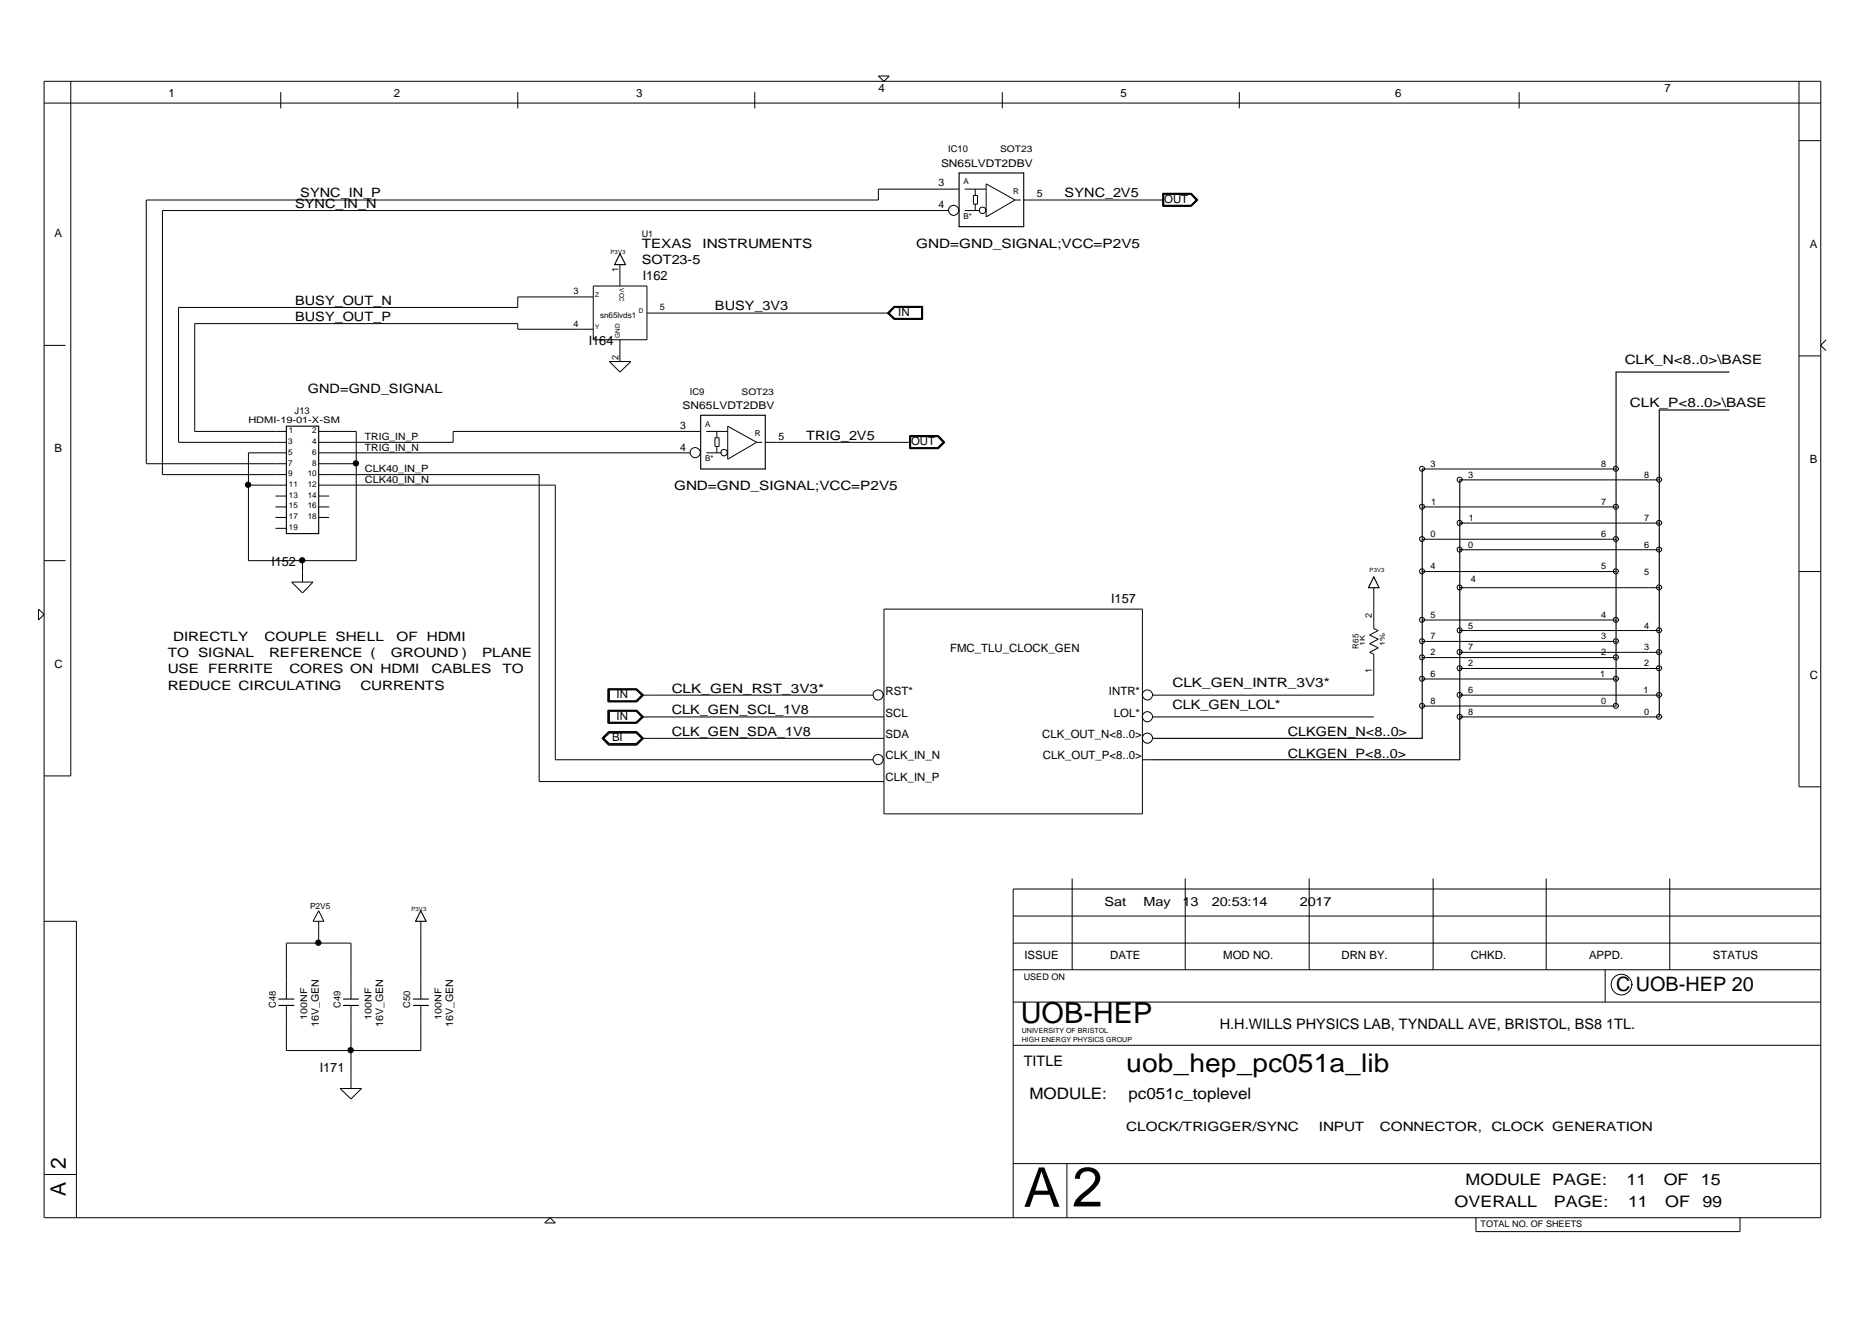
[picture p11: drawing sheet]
<svg xmlns="http://www.w3.org/2000/svg" width="420mm" height="297mm" viewBox="0 0 420 297" stroke-linecap="round" stroke-linejoin="round" font-family="sans-serif">
<g fill="none" stroke="#000" stroke-width=".23">
<path d="M9.9 18.3h400.5v256.1h-400.5zM16 18.3v156.6h-6.1M198 17.1h2.4l-1.1 1.2zM405.5 18.3v159h4.9M9.9 23.2h400.5M63.3 20.8v3.6M116.7 20.8v3.6M170.1 20.8v3.6M225.9 20.8v3.6M279.3 20.8v3.6M342.4 20.8v3.6M405.5 31.7h4.9"/>
<path d="M139.7 59.6v4.9M213.8 47.4h-177.2v59.6h27.9M216.1 47.4a1.14 1.14 0 0 1-1.6 1.1 1.14 1.14 0 0 1-.3-1.9 1.14 1.14 0 0 1 1.8 .4l.2 .4M216.2 42.6h-18.2v2.5h-165v59.4h31.5M217.5 42.6h4.8M217.5 47.4h3.3M219.4 44.1h.9v1.9h-.9zM219.8 42.6v1.5M219.8 46v1.4M222.2 47.4a.73 .73 0 0 1-1 .6 .73 .73 0 0 1-.2-1.1 .73 .73 0 0 1 1.1 .2l.2 .3M222.3 41.4l6.5 3.7-6.5 3.8zM228.8 45.1h1.3"/>
<path d="M230.8 45.1h31.5M262.1 43.6h6.4l1.5 1.5-1.5 1.4h-6.4zM262.2 43.6h6.3l1.4 1.5-1.4 1.3h-6.3zM262.2 43.7h6.2l1.4 1.4-1.4 1.2h-6.2zM262.3 43.8h6.1l1.2 1.3-1.2 1.2h-6.1zM9.9 77.8h4.9M133.7 66.9h-17v2.4h-76.4v30.4h24.2M133.7 74.2h-17v-1.3h-72.8v24.3h20.6M133.7 64.5h12.1v12.1h-12.1zM139.7 76.6v4.9M145.8 70.6h54.6M200 70.6l1.5-1.6h6.5v3h-6.5z"/>
<path d="M201.5 69.1h6.4v2.8h-6.4l-1.3-1.3zM201.6 69.3h6.1v2.4h-6.1l-1.2-1.1zM201.6 69.2h6.2v2.6h-6.2l-1.3-1.2zM411.6 76.6l-1.2 1.2 1.2 1.2M71.8 97.2h8.5v29.2h-24.3v-24.3h8.5M137.4 81.5h4.8l-2.5 2.4zM157.9 97.2h-55.8v2.5h-30.3M159.2 97.2h4.8M161.2 98.7h.9v1.9h-.9zM161.6 97.2v1.5M164 96l6.6 3.7-6.6 3.8zM170.6 99.7h1.2"/>
<path d="M172.5 99.7h32.8M205 98.2h6.5l1.5 1.5-1.5 1.4h-6.5zM205.1 98.2h6.3l1.5 1.5-1.5 1.3h-6.3zM205.2 98.3h6.2l1.3 1.4-1.3 1.3h-6.2zM205.3 98.4h6.1l1.1 1.3-1.1 1.2h-6.1zM405.5 80.2h4.9M56 109.3h8.5M62.1 111.8h2.4M62.1 114.2h2.4M62.1 116.6h2.4M62.1 119.1h2.4M71.8 111.8h2.4"/>
<path d="M71.8 114.2h2.4M71.8 102.1h83.8M71.8 109.3h53.4v61.9h71.6M71.8 107h49.7v69.1h77.8M71.8 104.5h8.5M71.8 116.6h2.4M157.9 102a1.14 1.14 0 0 1-1.6 1.1 1.14 1.14 0 0 1-.4-1.9 1.14 1.14 0 0 1 1.9 .4l.1 .5M159.2 102.1h3.4M161.6 100.6v1.5M163.9 102a.73 .73 0 0 1-1 .7 .73 .73 0 0 1-.2-1.2 .73 .73 0 0 1 1.2 .2l.1 .4M320.6 114.2h43.7M320.6 105.7h43.7"/>
<path d="M321.1 105.6a.56 .56 0 0 1-.8 .6 .56 .56 0 0 1-.2-.9 .56 .56 0 0 1 .9 0l.2 .4M321.1 114.2a.56 .56 0 0 1-.8 .5 .56 .56 0 0 1-.2-.9 .56 .56 0 0 1 .9 .1l.2 .3M329 108.2h45M329 117.9h45M329.6 108.1a.56 .56 0 0 1-.8 .5 .56 .56 0 0 1-.2-.9 .56 .56 0 0 1 .9 .1l.1 .4M329.6 117.8a.56 .56 0 0 1-.8 .5 .56 .56 0 0 1-.2-.8 .56 .56 0 0 1 .9 0l.1 .4M364.8 105.6a.56 .56 0 0 1-.8 .5 .56 .56 0 0 1-.2-.8 .56 .56 0 0 1 .9 0l.2 .4M364.8 114.2a.56 .56 0 0 1-.8 .5 .56 .56 0 0 1-.2-.9 .56 .56 0 0 1 .9 .1l.2 .3M374.5 108.1a.56 .56 0 0 1-.7 .5 .56 .56 0 0 1-.3-.9 .56 .56 0 0 1 .9 .1l.2 .4M374.5 117.8a.56 .56 0 0 1-.7 .5 .56 .56 0 0 1-.3-.8 .56 .56 0 0 1 .9 0l.2 .4M8.7 137.3l1.2 1.2-1.2 1.2zM9.9 126.4h4.9"/>
<path d="M65.7 131.2h4.9l-2.4 2.4zM68.2 126.4v4.8M199.3 137.3h58.2v46.1h-58.2zM309.7 132.5v9.2l1 .4-2 1 2 1-2 1 2 .9-2 1 1 .4v9.3h-49.8a1.17 1.17 0 0 0-1.1-1.3 1.17 1.17 0 0 0-1.3 1.1 1.17 1.17 0 0 0 1.1 1.3 1.21 1.21 0 0 0 1.2-1.2M320.6 121.5h43.7M320.6 128.8h43.7M320.6 139.7h43.7M321.1 121.4a.56 .56 0 0 1-.8 .6 .56 .56 0 0 1-.2-.9 .56 .56 0 0 1 .9 .1l.2 .3M321.1 128.7a.56 .56 0 0 1-.8 .6 .56 .56 0 0 1-.2-.9 .56 .56 0 0 1 .9 0l.2 .4M321.1 139.6a.56 .56 0 0 1-.8 .6 .56 .56 0 0 1-.2-.9 .56 .56 0 0 1 .9 .1l.2 .3M329 123.9h45M329 132.5h45"/>
<path d="M329.6 123.8a.56 .56 0 0 1-.8 .6 .56 .56 0 0 1-.2-.9 .56 .56 0 0 1 .9 0l.1 .4M329.6 132.4a.56 .56 0 0 1-.8 .5 .56 .56 0 0 1-.2-.9 .56 .56 0 0 1 .9 .1l.1 .4M364.8 121.4a.56 .56 0 0 1-.8 .6 .56 .56 0 0 1-.2-.9 .56 .56 0 0 1 .9 .1l.2 .3M364.8 128.7a.56 .56 0 0 1-.8 .6 .56 .56 0 0 1-.2-.9 .56 .56 0 0 1 .9 0l.2 .4M364.8 139.6a.56 .56 0 0 1-.8 .6 .56 .56 0 0 1-.2-.9 .56 .56 0 0 1 .9 .1l.2 .3M374.5 123.8a.56 .56 0 0 1-.7 .6 .56 .56 0 0 1-.3-.9 .56 .56 0 0 1 .9 0l.2 .4M374.5 132.4a.56 .56 0 0 1-.7 .5 .56 .56 0 0 1-.3-.9 .56 .56 0 0 1 .9 .1l.2 .4M405.5 128.8h4.9M137 155.2h6.5l1.6 1.5-1.6 1.5h-6.5zM137.1 155.3h6.4l1.4 1.4-1.4 1.4h-6.4zM137.2 155.4h6.3l1.2 1.3-1.2 1.3h-6.3zM137.4 155.5h6l1.2 1.2-1.2 1.2h-6z"/>
<path d="M144.6 156.7h52.2M199.1 156.6a1.14 1.14 0 0 1-1.6 1.1 1.14 1.14 0 0 1-.3-1.9 1.14 1.14 0 0 1 1.8 .4l.2 .5M320.6 144.6h43.7M320.6 148.2h43.7M320.6 153h43.7M320.6 159.1h43.7M321.1 144.5a.56 .56 0 0 1-.8 .5 .56 .56 0 0 1-.2-.9 .56 .56 0 0 1 .9 .1l.2 .4M321.1 148.1a.56 .56 0 0 1-.8 .6 .56 .56 0 0 1-.2-.9 .56 .56 0 0 1 .9 0l.2 .4M321.1 152.9a.56 .56 0 0 1-.8 .6 .56 .56 0 0 1-.2-.9 .56 .56 0 0 1 .9 .1l.2 .3M321.1 159a.56 .56 0 0 1-.8 .6 .56 .56 0 0 1-.2-.9 .56 .56 0 0 1 .9 .1l.2 .3M329 156.7h45M329 142.1h45"/>
<path d="M329 147h45M329 150.7h45M329.6 142a.56 .56 0 0 1-.8 .6 .56 .56 0 0 1-.2-.9 .56 .56 0 0 1 .9 0l.1 .4M329.6 146.9a.56 .56 0 0 1-.8 .6 .56 .56 0 0 1-.2-.9 .56 .56 0 0 1 .9 0l.1 .4M329.6 150.6a.56 .56 0 0 1-.8 .5 .56 .56 0 0 1-.2-.9 .56 .56 0 0 1 .9 .1l.1 .4M329.6 156.6a.56 .56 0 0 1-.8 .5 .56 .56 0 0 1-.2-.9 .56 .56 0 0 1 .9 .1l.1 .4M364.8 144.5a.56 .56 0 0 1-.8 .5 .56 .56 0 0 1-.2-.9 .56 .56 0 0 1 .9 .1l.2 .4M364.8 148.1a.56 .56 0 0 1-.8 .6 .56 .56 0 0 1-.2-.9 .56 .56 0 0 1 .9 0l.2 .4M364.8 152.9a.56 .56 0 0 1-.8 .6 .56 .56 0 0 1-.2-.9 .56 .56 0 0 1 .9 .1l.2 .3M364.8 159a.56 .56 0 0 1-.8 .6 .56 .56 0 0 1-.2-.9 .56 .56 0 0 1 .9 .1l.2 .3M374.5 142a.56 .56 0 0 1-.7 .6 .56 .56 0 0 1-.3-.9 .56 .56 0 0 1 .9 0l.2 .4M374.5 146.9a.56 .56 0 0 1-.7 .6 .56 .56 0 0 1-.3-.9 .56 .56 0 0 1 .9 0l.2 .4"/>
<path d="M374.5 150.6a.56 .56 0 0 1-.7 .5 .56 .56 0 0 1-.3-.9 .56 .56 0 0 1 .9 .1l.2 .4M374.5 156.6a.56 .56 0 0 1-.7 .5 .56 .56 0 0 1-.3-.9 .56 .56 0 0 1 .9 .1l.2 .4M136.1 166.4l1.3-1.2h6l1.2 1.2-1.2 1.2h-6zM137 160.1h6.5l1.6 1.5-1.6 1.4h-6.5zM137.1 160.1h6.4l1.4 1.5-1.4 1.3h-6.4zM137.2 160.2h6.3l1.2 1.4-1.2 1.2h-6.3zM137.2 165h6.3l1.4 1.4-1.4 1.4h-6.3l-1.4-1.4zM137.2 164.9h6.3l1.6 1.5-1.6 1.5h-6.3l-1.5-1.5zM137.3 165h6.2l1.2 1.4-1.2 1.3h-6.2l-1.3-1.3zM137.4 160.3h6l1.2 1.3-1.2 1.2h-6zM144.6 161.6h54.7M144.6 166.4h54.7"/>
<path d="M199.1 171.1a1.14 1.14 0 0 1-1.6 1.1 1.14 1.14 0 0 1-.3-1.8 1.14 1.14 0 0 1 1.8 .4l.2 .4M257.5 171.2h2.4M259.8 166.3a1.14 1.14 0 0 1-1.6 1.1 1.14 1.14 0 0 1-.3-1.9 1.14 1.14 0 0 1 1.8 .5l.2 .4M259.8 161.5a1.14 1.14 0 0 1-1.6 1.1 1.14 1.14 0 0 1-.3-1.9 1.14 1.14 0 0 1 1.8 .5l.2 .4h49.8M329 161.6h45M329.6 161.5a.56 .56 0 0 1-.8 .5 .56 .56 0 0 1-.2-.9 .56 .56 0 0 1 .9 .1l.1 .4M374.5 161.5a.56 .56 0 0 1-.7 .5 .56 .56 0 0 1-.3-.9 .56 .56 0 0 1 .9 .1l.2 .4M241.7 198v20.6M267.2 198v20.6M295.1 198v20.6M323 198v20.6M348.5 198v20.6"/>
<path d="M376.4 198v20.6M9.9 207.6h7.3v66.8M71.8 205.3l1.2 2.3h-2.4zM71.8 207.6v4.9M94.9 207.6v17.6M228.4 212.5h182M228.4 206.5h182M228.4 218.6h182M361.8 218.6v7.2M410.4 200.4h-182v74M64.5 226.6v10.2h30.4v-10.2M64.5 225.2v-12.7h14.6v12.7"/>
<path d="M79.1 226.6v18.7M228.4 235.6h182M228.4 225.8h182M367.8 221.9a2.33 2.33 0 0 1-3.3 2.1 2.33 2.33 0 0 1-.5-3.9 2.33 2.33 0 0 1 3.8 1.2l.1 .6M76.7 245.3h4.8l-2.4 2.4zM9.9 264.7h7.3M122.8 275.6l1.2-1.2 1.2 1.2zM228.4 262.2h182M240.5 262.2v12.2M332.7 274.4v3.2h59.5v-3.2"/>
<circle cx="55.9" cy="109.3" r=".6"/>
<circle cx="80.2" cy="104.4" r=".6"/>
<circle cx="68.1" cy="126.3" r=".6"/>
<circle cx="71.7" cy="212.5" r=".6"/>
<circle cx="79" cy="236.7" r=".6"/>
</g>
<g fill="none" stroke="#000" stroke-width=".25">
<path d="M216.2 39h14.6v12.1h-14.6zM139.7 57.2l1.3 2.4h-2.5zM64.5 96h7.3v24.3h-7.3zM157.9 93.6h14.6v12.1h-14.6zM389.8 83.9h-25.5v75.2M389.8 92.4h-15.8v69.2M320.6 105.7v60.7h-60.7M329 108.2v63h-69.1M309.7 130l1.1 2.5h-2.3zM94.9 205.3l1.1 2.3h-2.3zM62.9 226.6h3.3M62.9 225.2h3.3"/>
<path d="M77.4 226.6h3.4M77.4 225.2h3.4M93.2 226.6h3.4M93.2 225.2h3.4"/>
</g>
<g fill="#000">
<circle cx="55.9" cy="109.3" r=".6"/>
<circle cx="80.2" cy="104.4" r=".6"/>
<circle cx="68.1" cy="126.3" r=".6"/>
<circle cx="71.7" cy="212.5" r=".6"/>
<circle cx="79" cy="236.7" r=".6"/>
</g>
<text font-size="12.6" x="241.7" y="271.9">2</text>
<text font-size="12.4" x="230.8" y="272">A</text>
<text font-size="6.5" x="230.1" y="230.7">UOB-HEP</text>
<text font-size="5.8" x="253.9" y="241.7">uob_hep_pc051a_lib</text>
<g font-size="4.8">
<text x="14.9" y="263.5" transform="rotate(-90 14.9 263.5)">2</text>
<text x="14.9" y="269.5" transform="rotate(-90 14.9 269.5)">A</text>
</g>
<text font-size="4.5" x="364.3" y="223.4">C UOB-HEP 20</text>
<g font-size="3.6">
<text x="232" y="247.7">MODULE:</text>
<text x="254.4" y="247.7">pc051c_toplevel</text>
<text x="330.3" y="267.2">MODULE PAGE:</text>
<text x="366.6" y="267.2">11</text>
<text x="375" y="267.2">OF</text>
<text x="383.4" y="267.2">15</text>
<text x="327.9" y="272">OVERALL</text>
<text x="350.2" y="272">PAGE:</text>
<text x="367" y="272">11</text>
<text x="375.4" y="272">OF</text>
<text x="383.7" y="272">99</text>
</g>
<g font-size="3.3">
<text x="274.9" y="231.9">H.H.WILLS PHYSICS LAB, TYNDALL AVE, BRISTOL, BS8 1TL.</text>
<text x="230.8" y="240.3">TITLE</text>
</g>
<g font-size="2.9">
<text x="66.5" y="46.9">SYNC_IN_N</text>
<text x="67.7" y="44.5">SYNC_IN_P</text>
<text x="240" y="44.5">SYNC_2V5</text>
<text x="144.6" y="59.6">SOT23-5</text>
<text x="144.6" y="55.9">TEXAS</text>
<text x="158.4" y="55.9">INSTRUMENTS</text>
<text x="206.5" y="55.9">GND=GND_SIGNAL;VCC=P2V5</text>
<text x="144.9" y="63.2">I162</text>
<text x="66.5" y="68.7">BUSY_OUT_N</text>
<text x="161.2" y="70">BUSY_3V3</text>
<text x="66.5" y="72.3">BUSY_OUT_P</text>
<text x="132.7" y="77.8">I164</text>
<text x="366.2" y="82.1">CLK_N&lt;8..0&gt;\BASE</text>
<text x="69.4" y="88.7">GND=GND_SIGNAL</text>
<text x="367.4" y="91.8">CLK_P&lt;8..0&gt;\BASE</text>
<text x="181.7" y="99.1">TRIG_2V5</text>
<text x="151.9" y="110.5">GND=GND_SIGNAL;VCC=P2V5</text>
<text x="61.2" y="127.5">I152</text>
<text x="250.5" y="136">I157</text>
<text x="37.8" y="148.1">TO</text>
<text x="39.1" y="144.5">DIRECTLY</text>
<text x="44.7" y="148.1">SIGNAL</text>
<text x="59.6" y="144.5">COUPLE SHELL</text>
<text x="60.7" y="148.1">REFERENCE (</text>
<text x="88.1" y="148.1">GROUND )</text>
<text x="89.4" y="144.5">OF</text>
<text x="96.2" y="144.5">HDMI</text>
<text x="108.7" y="148.1">PLANE</text>
<text x="37.8" y="151.8">USE</text>
<text x="37.8" y="155.4">REDUCE CIRCULATING</text>
<text x="46.9" y="151.8">FERRITE</text>
<text x="65.2" y="151.8">CORES ON HDMI</text>
<text x="81.2" y="155.4">CURRENTS</text>
<text x="97.2" y="151.8">CABLES</text>
<text x="113.2" y="151.8">TO</text>
<text x="264.3" y="154.9">CLK_GEN_INTR_3V3*</text>
<text x="151.4" y="156.2">CLK_GEN_RST_3V3*</text>
<text x="151.4" y="161">CLK_GEN_SCL_1V8</text>
<text x="264.3" y="159.8">CLK_GEN_LOL*</text>
<text x="151.4" y="165.8">CLK_GEN_SDA_1V8</text>
<text x="290.3" y="165.8">CLKGEN_N&lt;8..0&gt;</text>
<text x="290.3" y="170.7">CLKGEN_P&lt;8..0&gt;</text>
<text x="72.1" y="241.6">I171</text>
<text x="253.9" y="254.9">CLOCK/TRIGGER/SYNC</text>
<text x="297.3" y="254.9">INPUT</text>
<text x="311" y="254.9">CONNECTOR,</text>
<text x="336.2" y="254.9">CLOCK GENERATION</text>
</g>
<g font-size="2.8">
<text x="249" y="204.1">Sat</text>
<text x="257.8" y="204.1">May</text>
<text x="266.6" y="204.1">13</text>
<text x="273.2" y="204.1">20:53:14</text>
<text x="293" y="204.1">2017</text>
</g>
<g font-size="2.6">
<text x="38" y="21.9">1</text>
<text x="88.8" y="21.9">2</text>
<text x="143.4" y="21.9">3</text>
<text x="198" y="20.7">4</text>
<text x="252.6" y="21.9">5</text>
<text x="314.5" y="21.9">6</text>
<text x="375.2" y="20.7">7</text>
<text x="262.4" y="45.7">OUT</text>
<text x="12.3" y="53.5">A</text>
<text x="408" y="55.9">A</text>
<text x="202.5" y="71.2">IN</text>
<text x="12.3" y="102">B</text>
<text x="205.4" y="100.3">OUT</text>
<text x="408" y="104.4">B</text>
<text x="214.2" y="146.9">FMC_TLU_CLOCK_GEN</text>
<text x="12.3" y="150.6">C</text>
<text x="408" y="152.9">C</text>
<text x="139" y="157.3">IN</text>
<text x="199.6" y="161.5">SCL</text>
<text x="199.6" y="156.6">RST*</text>
<text x="250" y="156.6">INTR*</text>
<text x="251.1" y="161.5">LOL*</text>
<text x="138" y="167.1">BI</text>
<text x="139" y="162.2">IN</text>
<text x="199.6" y="166.3">SDA</text>
<text x="234.9" y="166.3">CLK_OUT_N&lt;8..0&gt;</text>
<text x="199.6" y="171.1">CLK_IN_N</text>
<text x="235.1" y="171.1">CLK_OUT_P&lt;8..0&gt;</text>
<text x="199.6" y="176.1">CLK_IN_P</text>
<text x="230.9" y="216.1">ISSUE</text>
<text x="250.2" y="216.1">DATE</text>
<text x="275.7" y="216.1">MOD NO.</text>
<text x="302.4" y="216.1">DRN BY.</text>
<text x="331.5" y="216.1">CHKD.</text>
<text x="358.2" y="216.1">APPD.</text>
<text x="386.1" y="216.1">STATUS</text>
</g>
<g font-size="2.4">
<text x="212.1" y="37.5">SN65LVDT2DBV</text>
<text x="153.9" y="92.2">SN65LVDT2DBV</text>
</g>
<g font-size="2.3">
<text x="211.5" y="42">3</text>
<text x="211.5" y="46.9">4</text>
<text x="233.7" y="44.5">5</text>
<text x="82.2" y="101.5">TRIG_IN_N</text>
<text x="82.2" y="99.1">TRIG_IN_P</text>
<text x="153.3" y="96.6">3</text>
<text x="153.3" y="101.5">4</text>
<text x="175.5" y="99.1">5</text>
<text x="82.2" y="106.4">CLK40_IN_P</text>
<text x="82.2" y="108.8">CLK40_IN_N</text>
<text x="71.8" y="231.5" transform="rotate(-90 71.8 231.5)">16V_GEN</text>
<text x="86.4" y="231.5" transform="rotate(-90 86.4 231.5)">16V_GEN</text>
<text x="102.1" y="231.5" transform="rotate(-90 102.1 231.5)">16V_GEN</text>
</g>
<g font-size="2.1">
<text x="213.7" y="34.3">IC10</text>
<text x="155.5" y="88.9">IC9</text>
<text x="66.4" y="93.3">J13</text>
<text x="62.2" y="227.1" transform="rotate(-90 62.2 227.1)">C48</text>
<text x="76.7" y="227.1" transform="rotate(-90 76.7 227.1)">C49</text>
<text x="92.5" y="227.1" transform="rotate(-90 92.5 227.1)">C50</text>
<text x="69.2" y="229.8" transform="rotate(-90 69.2 229.8)">100NF</text>
<text x="83.8" y="229.8" transform="rotate(-90 83.8 229.8)">100NF</text>
<text x="99.5" y="229.8" transform="rotate(-90 99.5 229.8)">100NF</text>
</g>
<g font-size="2">
<text x="225.4" y="34.3">SOT23</text>
<text x="144.6" y="53.5">U1</text>
<text x="139.4" y="61.3" transform="rotate(-90 139.4 61.3)">1</text>
<text x="129.2" y="66.3">3</text>
<text x="148.7" y="70">5</text>
<text x="129.2" y="73.6">4</text>
<text x="139.4" y="81.1" transform="rotate(-90 139.4 81.1)">2</text>
<text x="167.2" y="88.9">SOT23</text>
<text x="56" y="95.3">HDMI-19-01-X-SM</text>
<text x="322.4" y="105.3">3</text>
<text x="330.9" y="107.6">3</text>
<text x="360.9" y="105.3">8</text>
<text x="370.6" y="107.6">8</text>
<text x="322.6" y="113.7">1</text>
<text x="360.9" y="113.7">7</text>
<text x="331.1" y="117.4">1</text>
<text x="370.6" y="117.4">7</text>
<text x="322.4" y="121">0</text>
<text x="330.9" y="123.5">0</text>
<text x="360.9" y="121">6</text>
<text x="370.6" y="123.5">6</text>
<text x="322.4" y="128.3">4</text>
<text x="331.5" y="131.1">4</text>
<text x="360.9" y="128.3">5</text>
<text x="370.6" y="129.5">5</text>
<text x="309.2" y="139.2" transform="rotate(-90 309.2 139.2)">2</text>
<text x="322.4" y="139.2">5</text>
<text x="330.9" y="141.7">5</text>
<text x="360.9" y="139.2">4</text>
<text x="370.6" y="141.7">4</text>
<text x="322.4" y="147.7">2</text>
<text x="322.4" y="144.1">7</text>
<text x="330.9" y="146.5">7</text>
<text x="360.9" y="147.7">2</text>
<text x="360.9" y="144.1">3</text>
<text x="370.6" y="146.5">3</text>
<text x="309.2" y="151.6" transform="rotate(-90 309.2 151.6)">1</text>
<text x="322.4" y="152.6">6</text>
<text x="330.9" y="150.1">2</text>
<text x="360.7" y="152.6">1</text>
<text x="370.6" y="150.1">2</text>
<text x="322.4" y="158.6">8</text>
<text x="330.9" y="161.1">8</text>
<text x="330.9" y="156.2">6</text>
<text x="360.9" y="158.6">0</text>
<text x="370.5" y="156.2">1</text>
<text x="370.6" y="161.1">0</text>
<text x="230.8" y="220.9">USED ON</text>
<text x="333.7" y="276.5">TOTAL NO. OF SHEETS</text>
</g>
<text font-size="1.9" x="69.9" y="204.8">P2V5</text>
<g font-size="1.8">
<text x="217.2" y="41.5">A</text>
<text x="228.4" y="43.7">R</text>
<text x="217.2" y="49.3">B*</text>
<text x="135.2" y="71.6">sn65lvds1</text>
<text x="65" y="100">3</text>
<text x="65.1" y="97.7">1</text>
<text x="70.4" y="100">4</text>
<text x="70.4" y="97.7">2</text>
<text x="159" y="96.1">A</text>
<text x="170.1" y="98.3">R</text>
<text x="65" y="107.3">9</text>
<text x="65" y="104.9">7</text>
<text x="65" y="102.5">5</text>
<text x="69.4" y="107.3">10</text>
<text x="70.4" y="104.9">8</text>
<text x="70.4" y="102.5">6</text>
<text x="159" y="103.9">B*</text>
<text x="65.1" y="112.2">13</text>
<text x="65.1" y="109.8">11</text>
<text x="69.4" y="112.2">14</text>
<text x="69.4" y="109.8">12</text>
<text x="65.1" y="119.5">19</text>
<text x="65.1" y="117">17</text>
<text x="65.1" y="114.6">15</text>
<text x="69.4" y="117">18</text>
<text x="69.4" y="114.6">16</text>
<text x="306.2" y="146.2" transform="rotate(-90 306.2 146.2)">R65</text>
</g>
<g font-size="1.6">
<text x="230.3" y="232.7">UNIVERSITY OF BRISTOL</text>
<text x="230.3" y="234.8">HIGH ENERGY PHYSICS GROUP</text>
</g>
<g font-size="1.5">
<text x="307.6" y="145.6" transform="rotate(-90 307.6 145.6)">1K</text>
<text x="312.1" y="145.6" transform="rotate(-90 312.1 145.6)">1%</text>
</g>
<g font-size="1.4">
<text x="139.6" y="65" transform="rotate(90 139.6 65)">VCC</text>
<text x="134.1" y="66.8">Z</text>
<text x="144" y="70.5">D</text>
<text x="134.1" y="74.1">Y</text>
<text x="139.7" y="76.1" transform="rotate(-90 139.7 76.1)">GND</text>
</g>
<g font-size="1.3">
<text x="137.6" y="57.2">P3V3</text>
<text x="308.7" y="128.8">P3V3</text>
<text x="92.7" y="205.3">P3V3</text>
</g>
</svg>
